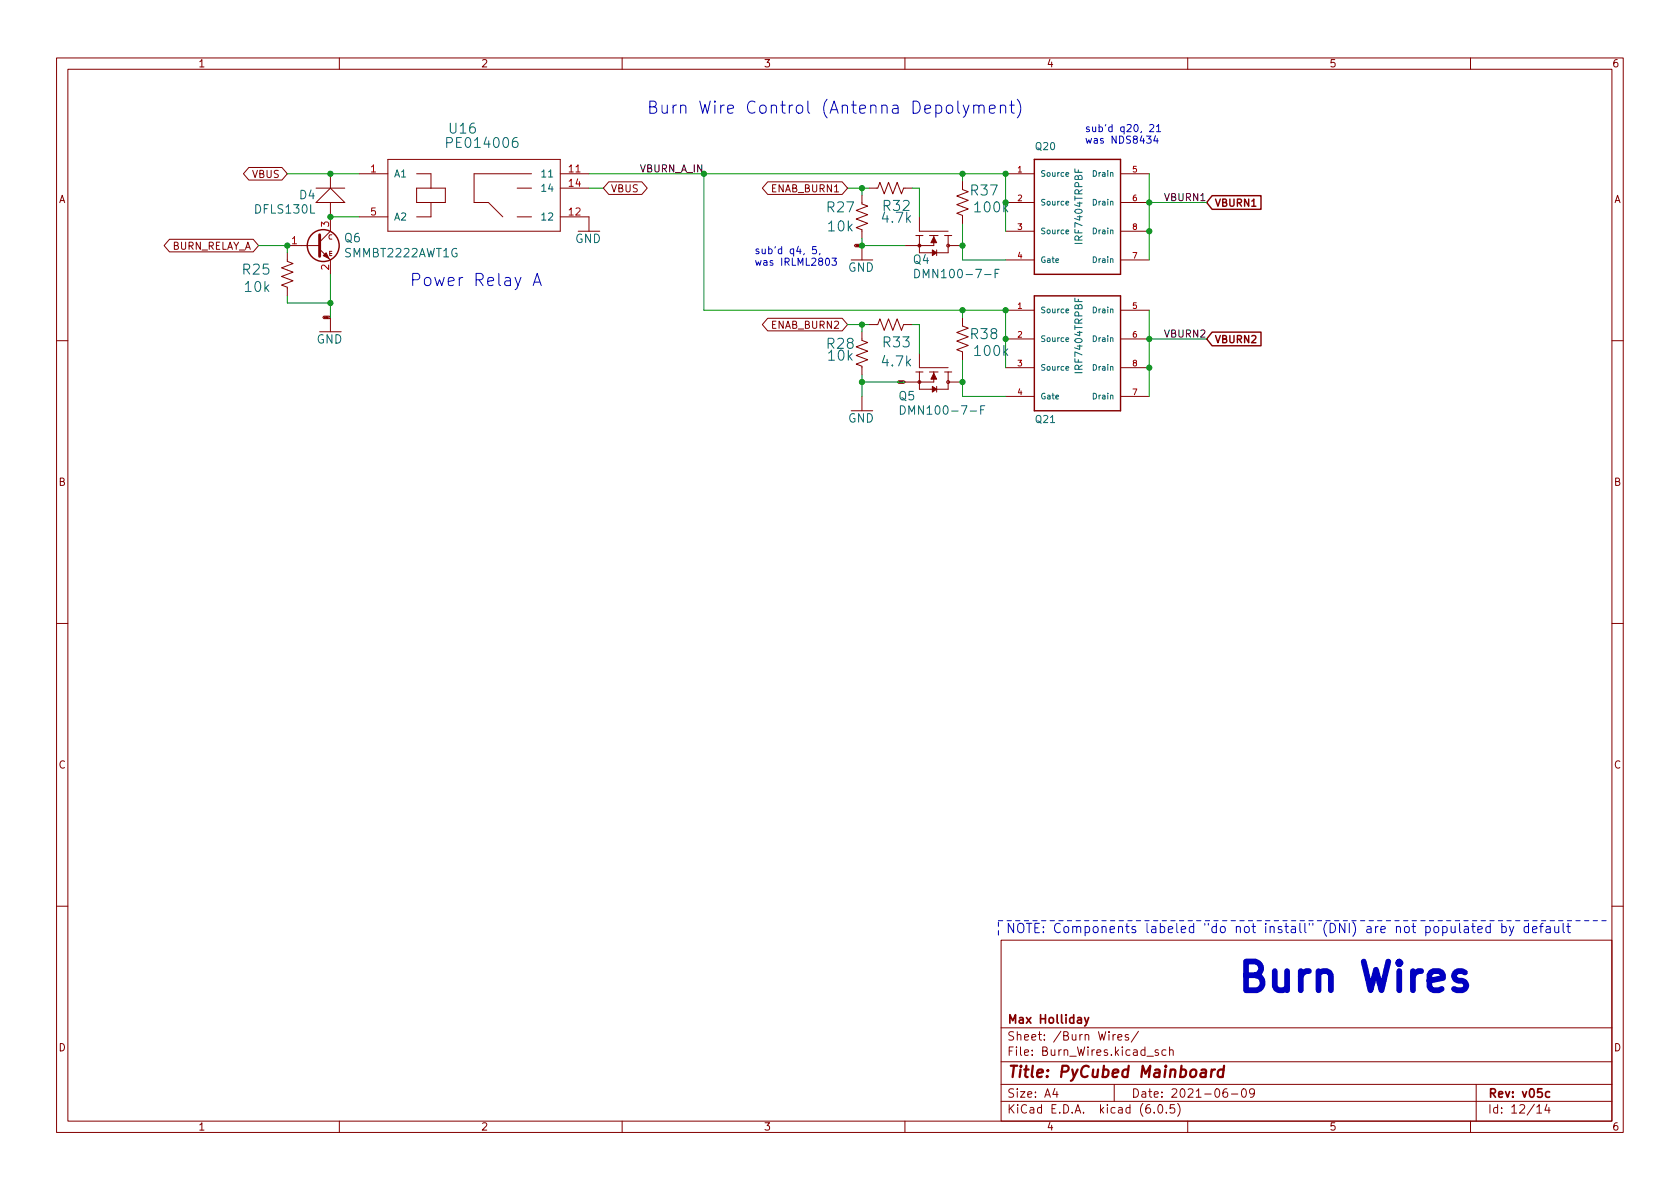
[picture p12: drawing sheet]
<svg xmlns="http://www.w3.org/2000/svg" width="297mm" height="210mm" viewBox="0 0 297 210" stroke-linecap="round" stroke-linejoin="round" font-family="sans-serif">
<g fill="none" stroke="#840000" stroke-width=".18">
<path d="M10 10.2h277v190.1h-277zM12 12.2h273v186.1h-273zM60 10.2v2M110 10.2v2M160 10.2v2M210 10.2v2M260 10.2v2M44 29.6h5.8l1 1.1-1 1.1h-5.8l-1-1.1zM55.9 33.3h5.1M55.9 35.8l2.5-2.5 2.6 2.5zM58.4 30.7v2.6M58.4 35.8v5.1l-1.9 1.9"/>
<path d="M63.5 30.7h5.1M63.5 38.3h5.1M68.6 28.2h30.5v12.7h-30.5zM73.7 33.3h5v2.5h-5zM73.7 30.7h2.5v2.6M76.2 35.8v2.5h-2.5M91.4 33.3h2.6M91.4 38.3h2.6M94 30.7h-10.2v5.1h2.6l2.5 2.5M99.1 33.3h5M99.1 30.7h5M99.1 38.3h5v2.6"/>
<path d="M107.6 32.2h5.9l.9 1.1-.9 1.1h-5.9l-.9-1.1zM135.7 32.2h13.2l1 1.1-1 1.1h-13.2l-.9-1.1zM152.4 34.5v1.6l1 .3-2 .8 2 .8-2 .7 2 .8-2 .8 1 .3v1.6M153.7 33.3h1.5l.4-1 .7 2 .8-2 .8 2 .7-2 .8 2 .4-1h1.5M162.6 38.3v2.6h5M170.2 32v1.5l1 .4-2 .8 2 .7-2 .8 2 .8-2 .7 1 .4v1.5M177.8 30.7h5.1M177.8 35.8h5.1M198.1 30.7h5.1M198.1 35.8h5.1M30 42.3h14.8l.9 1.1-.9 1.1h-14.8l-1-1.1zM50.8 44.7v1.5l1 .4-2 .8 2 .7-2 .8 2 .8-2 .7 1 .4v1.5"/>
<path d="M50.8 43.4h5.7M56.5 44.1l1.9 1.9v2.5M56.5 58.7h3.8M57.3 55.9h.9l.2 .2-.2 .3h-.9l-.2-.3zM58.3 44.8h.4M58.4 56.1v2.6M58.7 44.4h-.4v.8h.4M58.7 41.5h-.4l-.1 .3 .1 .5h.4M102.2 40.9h3.8M135.7 56.3h13.2l1 1.1-1 1.1h-13.2l-.9-1.1zM150.5 46h3.8M151.2 43.2h1l.2 .2-.2 .3h-1l-.1-.3z"/>
<path d="M152.4 58.7v1.5l1 .4-2 .7 2 .8-2 .8 2 .7-2 .8 1 .4v1.5M152.4 43.4v2.6M153.7 57.4h1.5l.4-1 .7 2 .8-2 .8 2 .7-2 .8 2 .4-1h1.5M161.9 41.7h1.3M162.6 41.7v3M164.3 41.7h1.6M165.1 41.7v1.7h-5.1M165.6 44.2v1M167 41.7h1.3M167.6 41.7v3h-3M167.6 43.4h2.6M170.2 56.1v1.6l1 .3-2 .8 2 .8-2 .7 2 .8-2 .7 1 .4v1.5"/>
<path d="M177.8 40.9h5.1M177.8 46h5.1M177.8 54.9h5.1M177.8 59.9h5.1M198.1 40.9h5.1M198.1 46h5.1M198.1 54.9h5.1M198.1 59.9h5.1M10 60.2h2M150.5 72.6h3.8M152.4 70.1v2.5M158.9 67.3h.9l.2 .3-.2 .2h-.9l-.2-.2z"/>
<path d="M161.9 65.8h1.3M162.6 65.8v3h5v-3M162.6 62.5v2.5h5M164.3 65.8h1.6M165.1 65.8v1.8h-5.1M165.6 68.3v1M167 65.8h1.3M167.6 67.6h2.6M177.8 65h5.1M177.8 70.1h5.1M198.1 65h5.1M198.1 70.1h5.1"/>
<path d="M285 60.2h2M10 110.2h2M285 110.2h2M10 160.2h2M177 166.3h108v32h-108zM285 160.2h2M60 198.3v2M110 198.3v2M160 198.3v2M177 194.8h108M177 191.8h108M177 187.8h108"/>
<path d="M177 181.8h108M186.5 192.5l-.4 1h1M186.9 193v1M197 191.8v3M197.2 182.9l-.3 .1-.1 .2M197.6 183.4l.8-.1-.1-.3-.4-.1-.3 .2 .1 .8h.6M199.5 183l-.4-.1-.2 .2 .1 .3 .5 .1v.4h-.6M201.3 182.4l-1.3 1.9M202.8 186.8h1.1M204.1 196.7v.1M204.8 185.7l-.4-.1-.2 .2 .1 .3 .5 .1v.4h-.6M204.9 195.4l.2-.1a.81 .81 0 0 1 .6 .7 .81 .81 0 0 1-.3 .8h-.2a.81 .81 0 0 1-.6-.6 .81 .81 0 0 1 .3-.8z"/>
<path d="M206.1 185.7l-.4-.1-.3 .3v.4l.2 .3h.5M206.2 196.7v.1M206.8 185.8l.2-.2 .4 .1v.9M206.8 185.1v1.5M207.6 195.3h-.7v.7l.2-.1 .5 .1 .1 .2-.1 .5-.2 .1-.5-.1M208.2 195.1a1.72 1.72 0 0 1 0 2.3M210 198.3v2M216.9 192.5a.59 .59 0 0 0-.7 .7v.5l.2 .3h.4l.2-.1 .1-.5-.2-.2-.4-.1-.3 .3M217.7 193.5h1.2M219.7 192.6l.2-.1a.81 .81 0 0 1 .5 .7 .81 .81 0 0 1-.3 .8h-.1a.81 .81 0 0 1-.6-.6 .81 .81 0 0 1 .3-.8zM221.8 193.2l-.3 .3-.4-.1-.2-.2 .2-.6 .4-.1 .2 .2a.99 .99 0 0 1-.3 1.3h-.3M260 198.3v2"/>
<path d="M261 191.8v6.5M271.7 195.8l.5-.5v1.5M271.7 196.8h.9M273.5 195.3l-.4 1h1M273.9 195.8v1"/>
<circle cx="162.6" cy="43.4" r=".25"/>
<circle cx="167.6" cy="43.4" r=".25"/>
<circle cx="162.6" cy="67.6" r=".25"/>
<circle cx="167.6" cy="67.6" r=".25"/>
</g>
<path d="M191.8 179.9l.3 1M192.5 179.9l-.5 1.4-.2 .1M274 193.1l-.4-.1-.3 .3v.4l.1 .3h.6" fill="none" stroke="#840000" stroke-width=".3"/>
<path d="M214.3 189.1l-.2 1.4M214.8 189.1l-.4 .1-.2 .3M216.3 189.2a.66 .66 0 0 0-1 .3v.6l.1 .3 .2 .1 .6-.1M216.4 188.5l-.2 2" fill="none" stroke="#840000" stroke-width=".4"/>
<g fill="#840000" stroke="#840000" stroke-width=".18">
<path d="M165.1 41.9l.5 1h-1z"/>
<path d="M164.8 44.2l.8 .5-.8 .5z"/>
<path d="M165.1 66l.5 1.1h-1z"/>
<path d="M164.8 68.3l.8 .5-.8 .5z"/>
<path d="M57.7 44.7l.5 1-1.1-.5z"/>
</g>
<path d="M188.5 30.8h.5l-.1-.2-.3-.1-.1 .2v.4h.4M188.5 35.9l.5-.1-.1-.2h-.3l-.1 .1v.5h.4M161.7 47.6a.76 .76 0 0 1 .9 .8 .76 .76 0 0 1-.9 .7zM175.9 48.3h.5M176.7 47.6h-.8v1.5M188.5 55l.5-.1-.1-.2-.3-.1-.1 .2v.5h.4M188.5 41l.5-.1-.1-.2h-.3l-.1 .1v.5h.4M159.2 71.8a.76 .76 0 0 1 .9 .7 .76 .76 0 0 1-.9 .8zM173.4 72.5h.5M174.1 71.8h-.7v1.5M188.5 60.1l.5-.1-.1-.2-.3-.1-.1 .2v.4h.4M188.5 65.1l.5-.1-.1-.2h-.3l-.1 .1v.5h.4" fill="none" stroke="#006464" stroke-width=".18"/>
<g fill="none" stroke="#840000" stroke-width=".25">
<path d="M182.9 28.2h15.2v20.3h-15.2zM214.3 34.6h8.7v2.4h-8.7l-.9-1.2zM182.9 52.3h15.2v20.3h-15.2zM214.3 58.7h8.7v2.4h-8.7l-.9-1.2z"/>
<circle cx="57.1" cy="43.4" r="2.82"/>
</g>
<path d="M56.5 41.5v3.8" fill="none" stroke="#840000" stroke-width=".51"/>
<g fill="none" stroke="#0000c2" stroke-width=".18">
<path d="M170.3 18.6l.5 1.4M171.3 18.6l-.7 1.9-.3 .2M172.2 18.8a.54 .54 0 0 1 .9 .1v1.1M172.2 18.6v1.4M173.1 18.9l.3-.3 .5 .1 .1 1.3M174.9 19.3l1.1-.2-.1-.4-.7-.1-.3 .3 .1 1 .2 .1 .7-.1M176.9 18.8a.54 .54 0 0 1 .9 .1v1.1M176.9 18.6v1.4M178.5 18.6h.9M178.8 17.9v1.8l.1 .2 .5 .1M179.9 17.6a2.48 2.48 0 0 1 0 3.2M203.3 22.1l.5-.1 .2 .4-.8 .9h.8"/>
<path d="M204.3 24l-.3 .9h.8M204.5 22.4l.3-.4v1.3M204.5 23.3h.7M204.6 24.5v.8M94.3 50.5l.7-2.2 .7 2.2M94.5 49.9h1M144.3 43.6h-.6l-.1 .6 .2-.1h.5l.1 .2-.1 .5-.2 .1-.5-.1M145 44.8l-.1 .3M147.1 45.6h.8l-.4 .5 .3 .2v.5l-.2 .1-.5-.1M258.1 163.3v1.4l.2 .2M258.9 163.9h.7v1M259.6 164.2l-.5 .1a.32 .32 0 0 0-.3 .3 .32 .32 0 0 0 .3 .3h.5"/>
<path d="M260.2 163.8h.6M260.4 163.3v1.4l.1 .2h.3M261.3 164.4l.8-.2-.1-.3-.5-.1-.2 .3 .1 .8h.6M263.5 163.9l-.5-.1-.3 .3v.5l.2 .3h.6M263.5 163.3v1.6M265.5 163.9l.5-.1 .3 .3v.5l-.1 .3h-.7M265.5 163.3v1.6M266.9 163.8l.4 1.1M267.7 163.8l-.6 1.5-.2 .2M270.3 163.9l-.5-.1-.3 .3v.5l.1 .3h.7M270.3 163.3v1.6M271 164.4l.7-.2v-.3l-.5-.1-.2 .3v.8h.7"/>
<path d="M272.2 163.8h.6M272.8 163.3l-.3 .1v.1v1.4M273.4 163.9h.6l.1 1M274.1 164.2l-.5 .1a.32 .32 0 0 0-.3 .3 .32 .32 0 0 0 .3 .3h.5M274.9 163.8l.1 1.1h.4l.2-.1M275.6 163.8v1.1M276.4 163.3v1.4l.2 .2M277 163.8h.6M277.3 163.3v1.4v.2h.3"/>
</g>
<path d="M259 172l-.5-.3h-.7l-.5 .3-.2 .5 .2 .7 .5 .2h.7l.5 .3 .3 .4-.3 .8-.5 .2h-.9l-.5-.2" fill="none" stroke="#0000c2" stroke-width="1"/>
<path d="M176.5 165.3v-2.5M176.5 162.8h108" fill="none" stroke="#0000c2" stroke-width=".18" stroke-dasharray=".8 .8"/>
<g fill="none" stroke="#009600" stroke-width=".18">
<path d="M50.8 30.7h12.7M58.4 38.3h5.1M104.1 30.7h73.7v10.2M104.1 33.3h2.6M124.5 30.7v24.2h53.3v10.1M149.9 33.3h3.8M152.4 33.3v1.2M161.3 33.3h1.3v5M170.2 39.6v6.4h7.6M170.2 30.7v1.3M203.2 30.7v15.3M203.2 35.8h10.2"/>
<path d="M45.7 43.4h5.1v1.3M50.8 52.3v1.3h7.6M58.4 48.5v7.6M149.9 57.4h3.8M152.4 42.2v1.2h7.6M152.4 57.4v1.3M161.3 57.4h1.3v5.1M170.2 54.9v1.2M203.2 54.9v15.2M203.2 59.9h10.2M152.4 66.3v3.8M152.4 67.6h7.6"/>
<path d="M170.2 63.7v6.4h7.6"/>
</g>
<g fill="#009600" stroke="#009600" stroke-width=".18">
<circle cx="177.8" cy="30.7" r=".46"/>
<circle cx="170.2" cy="30.7" r=".46"/>
<circle cx="203.2" cy="40.9" r=".46"/>
<circle cx="203.2" cy="35.8" r=".46"/>
<circle cx="152.4" cy="67.6" r=".46"/>
<circle cx="170.2" cy="43.4" r=".46"/>
<circle cx="124.5" cy="30.7" r=".46"/>
<circle cx="152.4" cy="43.4" r=".46"/>
<circle cx="152.4" cy="57.4" r=".46"/>
<circle cx="58.4" cy="30.7" r=".46"/>
<circle cx="58.4" cy="38.3" r=".46"/>
<circle cx="50.8" cy="43.4" r=".46"/>
<circle cx="152.4" cy="33.3" r=".46"/>
<circle cx="58.4" cy="53.6" r=".46"/>
<circle cx="203.2" cy="59.9" r=".46"/>
<circle cx="203.2" cy="65" r=".46"/>
<circle cx="177.8" cy="59.9" r=".46"/>
<circle cx="177.8" cy="54.9" r=".46"/>
<circle cx="170.2" cy="54.9" r=".46"/>
<circle cx="170.2" cy="67.6" r=".46"/>
</g>
<text font-size="7.1" fill="#0000c2" x="218.4" y="175.4">Burn Wires</text>
<g font-size="3" fill="#0000c2">
<text x="114.3" y="20.1">Burn Wire Control (Antenna Depolyment)</text>
<text x="72.4" y="50.6">Power Relay A</text>
</g>
<text font-size="2.8" fill="#840000" x="178" y="190.6">Title: PyCubed Mainboard</text>
<g font-size="2.5" fill="#006464">
<text x="171.7" y="34.6">R37</text>
<text x="146.3" y="37.6">R27</text>
<text x="146.5" y="40.9">10k</text>
<text x="156.1" y="39.4">4.7k</text>
<text x="156.2" y="37.3">R32</text>
<text x="43" y="48.6">R25</text>
<text x="43.4" y="51.6">10k</text>
<text x="171.7" y="60">R38</text>
<text x="146.3" y="61.7">R28</text>
<text x="146.5" y="63.8">10k</text>
<text x="156.1" y="64.8">4.7k</text>
<text x="156.2" y="61.4">R33</text>
<text x="172.5" y="63">100k</text>
</g>
<text font-size="2.5" fill="#009600" x="172.5" y="37.6">100k</text>
<g font-size="2.4" fill="#006464">
<text x="79.6" y="23.6">U16</text>
<text x="79.5" y="26.2">PE014006</text>
</g>
<text font-size="2.3" fill="#0000c2" x="177.8" y="165">NOTE: Components labeled &quot;do not install&quot; (DNI) are not populated by default</text>
<g font-size="2.1" fill="#006464">
<text x="53" y="35.2">D4</text>
<text x="45.2" y="37.8">DFLS130L</text>
<text x="60.9" y="42.8">Q6</text>
<text x="61" y="45.5">SMMBT2222AWT1G</text>
<text x="101.7" y="43">GND</text>
<text x="161.5" y="46.7">Q4</text>
<text x="149.9" y="48.1">GND</text>
<text x="163.1" y="49.2">DMN100-7-F</text>
<text x="55.9" y="60.8">GND</text>
<text x="159" y="70.8">Q5</text>
<text x="149.9" y="74.7">GND</text>
<text x="160.6" y="73.3">DMN100-7-F</text>
</g>
<g font-size="2.1" fill="#840000">
<text x="178" y="184">Sheet: /Burn Wires/</text>
<text x="178" y="181">Max Holliday</text>
<text x="178" y="186.7">File: Burn_Wires.kicad_sch</text>
<text x="178" y="196.9">KiCad E.D.A. kicad (6.0.5)</text>
<text x="178" y="194.1">Size: A4</text>
<text x="200" y="194.1">Date: 2021-06-09</text>
<text x="263" y="194.1">Rev: v05c</text>
<text x="263" y="196.9">Id: 12/14</text>
</g>
<g font-size="1.8" fill="#840000">
<text x="35" y="11.9">1</text>
<text x="85" y="11.9">2</text>
<text x="135" y="11.9">3</text>
<text x="185" y="11.9">4</text>
<text x="235" y="11.9">5</text>
<text x="285" y="11.9">6</text>
<text x="10.3" y="35.9">A</text>
<text x="44.6" y="31.5">VBUS</text>
<text x="107.9" y="34">VBUS</text>
<text x="136.5" y="34">ENAB_BURN1</text>
<text x="285.3" y="35.9">A</text>
<text x="214.6" y="36.5">VBURN1</text>
<text x="30.1" y="44.2">BURN_RELAY_A</text>
<text x="136.5" y="58.1">ENAB_BURN2</text>
<text x="214.6" y="60.7">VBURN2</text>
<text x="10.3" y="85.9">B</text>
<text x="285.3" y="85.9">B</text>
<text x="10.3" y="135.9">C</text>
<text x="285.3" y="135.9">C</text>
<text x="10.3" y="185.9">D</text>
<text x="285.3" y="185.9">D</text>
<text x="35" y="199.9">1</text>
<text x="85" y="199.9">2</text>
<text x="135" y="199.9">3</text>
<text x="185" y="199.9">4</text>
<text x="235" y="199.9">5</text>
<text x="285" y="199.9">6</text>
</g>
<g font-size="1.8" fill="#0000c2">
<text x="191.8" y="23.3">sub'd q20, 21</text>
<text x="191.8" y="25.4">was NDS8434</text>
<text x="133.3" y="44.9">sub'd q4, 5,</text>
<text x="133.3" y="47">was IRLML2803</text>
</g>
<g font-size="1.8" fill="#006464">
<text x="183.2" y="26.5">Q20</text>
<text x="69.6" y="31.4">A1</text>
<text x="96.1" y="31.4">11</text>
<text x="96.1" y="33.9">14</text>
<text x="69.6" y="39">A2</text>
<text x="96.1" y="39">12</text>
<text x="191.4" y="42.9" transform="rotate(-90 191.4 42.9)">IRF7404TRPBF</text>
<text x="191.4" y="65.7" transform="rotate(-90 191.4 65.7)">IRF7404TRPBF</text>
<text x="183.2" y="74.8">Q21</text>
</g>
<g font-size="1.8" fill="#a90000">
<text x="65.5" y="30.5">1</text>
<text x="100.6" y="30.5">11</text>
<text x="100.6" y="33">14</text>
<text x="58.2" y="40.1" transform="rotate(-90 58.2 40.1)">3</text>
<text x="65.5" y="38.1">5</text>
<text x="100.6" y="38.1">12</text>
<text x="51.6" y="43.2">1</text>
<text x="58.2" y="47.7" transform="rotate(-90 58.2 47.7)">2</text>
</g>
<g font-size="1.8" fill="#0f0f0f">
<text x="113.2" y="30.5">VBURN_A_IN</text>
<text x="206.1" y="35.5">VBURN1</text>
<text x="206.1" y="59.7">VBURN2</text>
</g>
<g font-size="1.4" fill="#a90000">
<text x="179.9" y="30.5">1</text>
<text x="179.9" y="35.6">2</text>
<text x="200.3" y="30.5">5</text>
<text x="200.3" y="35.6">6</text>
<text x="179.9" y="40.6">3</text>
<text x="200.3" y="40.6">8</text>
<text x="179.9" y="45.7">4</text>
<text x="200.3" y="45.7">7</text>
<text x="179.9" y="54.6">1</text>
<text x="179.9" y="59.7">2</text>
<text x="200.3" y="54.6">5</text>
<text x="200.3" y="59.7">6</text>
<text x="179.9" y="64.8">3</text>
<text x="200.3" y="64.8">8</text>
<text x="179.9" y="69.8">4</text>
<text x="200.3" y="69.8">7</text>
</g>
<g font-size="1.4" fill="#006464">
<text x="183.9" y="31.2">Source</text>
<text x="193.5" y="31.2">Drain</text>
<text x="183.9" y="36.3">Source</text>
<text x="183.9" y="41.4">Source</text>
<text x="193.5" y="36.3">Drain</text>
<text x="193.5" y="41.4">Drain</text>
<text x="183.9" y="46.5">Gate</text>
<text x="193.5" y="46.5">Drain</text>
<text x="183.9" y="55.4">Source</text>
<text x="193.5" y="55.4">Drain</text>
<text x="183.9" y="60.4">Source</text>
<text x="183.9" y="65.5">Source</text>
<text x="193.5" y="60.4">Drain</text>
<text x="193.5" y="65.5">Drain</text>
<text x="183.9" y="70.6">Gate</text>
<text x="193.5" y="70.6">Drain</text>
</g>
<g font-size=".4" fill="#840000">
<text x="151.4" y="43.6">GND</text>
<text x="57.4" y="56.3">GND</text>
<text x="159" y="67.7">GND</text>
</g>
</svg>
